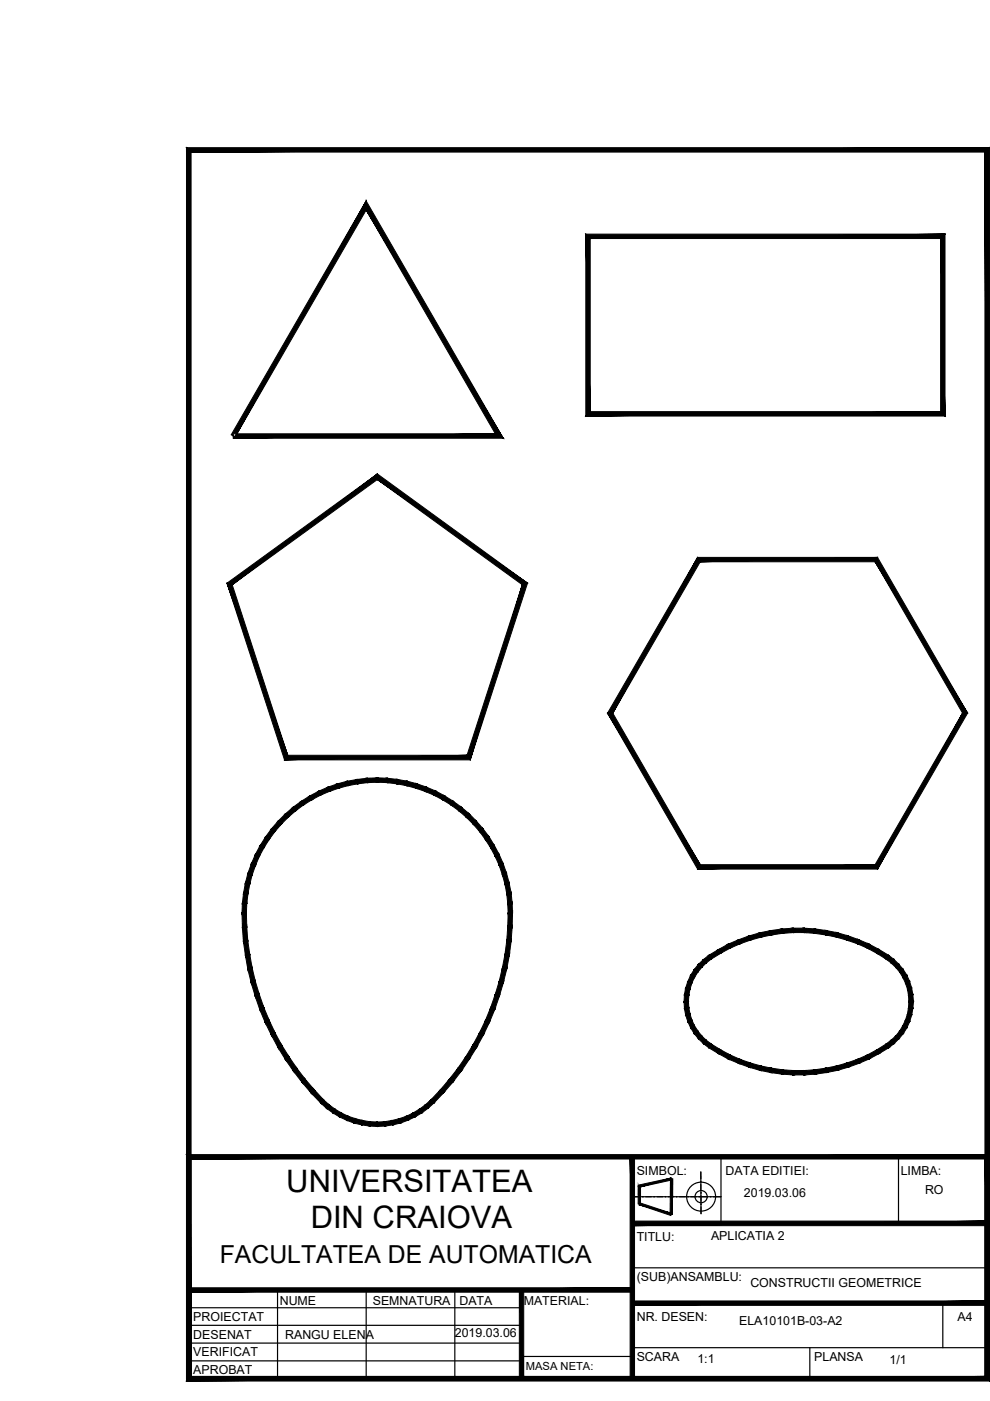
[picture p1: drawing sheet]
<svg xmlns="http://www.w3.org/2000/svg" width="210mm" height="297mm" viewBox="0 0 210 297" stroke-linecap="round" stroke-linejoin="round" font-family="sans-serif">
<!-- layer: 0 -->
<g fill="#000" stroke="#000" stroke-width=".21">
<path d="M136.2 253.7h.2zM138.6 253.7h.2zM148.5 250.5h.2zM148.6 255.2v.2zM150.6 253.7h.1z"/>
<path d="M124.2 49.6l.9 1 75.3-1zM125.1 50.6l75.3-1-1 1zM200.4 49.6l-1 1 1 37.6zM199.4 50.6l1 37.6-1-.9zM124.2 88.2h76.2l-1-.9zM124.2 88.2l.9-.9h74.3zM124.2 49.6v38.6l.9-.9zM124.2 49.6l.9 1v36.7z"/>
<path d="M49.4 92v.9l55.6-.9zM49.4 92.9l55.6-.9 1.7 .9zM77.6 44.5l27.4 47.5 1.7 .9zM77.6 42.6l29.1 50.3-29.1-48.4zM77.6 42.6l-27.8 50.1 27.8-48.2zM77.6 42.6l-27.8 50.1-.8-.5z"/>
<path d="M49.2 124l30.8-22.3v-1.2zM48.1 123.6l31.9-23.1-30.8 23.5zM48.1 123.6l12.9 36.5-11.8-36.1zM48.1 123.6l12.9 36.5-.7 1zM61 160.1l-.7 1 38.7-1zM60.3 161.1l38.7-1 .7 1zM110.7 124l-11.7 36.1 .7 1zM110.7 124l1.1-.4-12.1 37.5zM80 101.7l30.7 22.3 1.1-.4zM80 100.5l31.8 23.1-31.8-21.9z"/>
<path d="M147.9 118.2l-18 33 18.6-32.1zM147.9 118.2l-18 33h-1.1zM128.8 151.2l19.7 32.1-18.6-32.1zM128.8 151.2l19.7 32.1-.6 1zM148.5 183.3l-.6 1 37.6-1zM147.9 184.3l37.6-1 .6 1zM204.1 151.2l-18.6 32.1 .6 1zM204.1 151.2h1l-19 33.1zM185.5 119.1l18.6 32.1h1zM186.1 118.2l19 33-19.6-32.1zM148.5 119.1h37l.6-.9zM147.9 118.2h38.2l-37.6 .9z"/>
<path d="M51.4 191.5h.9l-1 2.1zM52.3 191.5l-1 2.1h.9zM51.3 193.6h.9l-.8 3zM52.2 193.6l-.8 3 .9-.1zM51.4 196.6l.9-.1-.7 3zM52.3 196.5l-.7 3h.9zM51.6 199.5h.9l-.5 3zM52.5 199.5l-.5 3 1-.1zM52 202.5l1-.1-.5 3zM53 202.4l-.5 3 1-.1zM52.5 205.4l1-.1-.2 3.1zM53.5 205.3l-.2 3.1 .8-.3zM53.3 208.4l.8-.3v3.1zM54.1 208.1v3.1l.9-.3zM54.1 211.2l.9-.3 .1 3.1zM55 210.9l.1 3.1 .9-.3zM55.1 214l.9-.3 .2 3.1zM56 213.7l.2 3.1 .9-.4zM56.2 216.8l.9-.4 .4 3zM57.1 216.4l.4 3 .8-.4zM57.5 219.4l.8-.4 .6 3.1zM58.3 219l.6 3.1 .8-.5zM58.9 222.1l.8-.5 .8 3zM59.7 221.6l.8 3 .8-.5zM60.5 224.6l.8-.5 .9 3zM61.3 224.1l.9 3 .7-.6zM62.2 227.1l.7-.6 1.1 2.9zM62.9 226.5l1.1 2.9 .7-.6zM64 229.4l.7-.6 1.2 2.9zM64.7 228.8l1.2 2.9 .7-.7zM65.9 231.7l.7-.7 1.4 2.8zM66.6 231l1.4 2.8 .6-.6zM68 233.8l.6-.6 .6 1.8zM68.6 233.2l.6 1.8 .6-.7zM69.8 234.3l.8 1.7-1.4-1zM69.8 234.3l.8 1.7 .5-.8zM71.1 235.2l.9 1.6-1.4-.8zM71.1 235.2l.9 1.6 .4-.8zM72.4 236l1.1 1.5-1.5-.7zM72.4 236l1.1 1.5 .3-.8zM73.8 236.7l1.3 1.4-1.6-.6zM73.8 236.7l1.3 1.4 .3-.9zM75.4 237.2l1.3 1.3-1.6-.4zM75.4 237.2l1.3 1.3 .2-.9zM76.9 237.6l1.4 1.1-1.6-.2zM76.9 237.6l1.4 1.1 .1-.9zM78.4 237.8l1.6 1-1.7-.1zM78.4 237.8l1.6 1v-.9zM80 237.9l1.7 .8-1.7 .1zM80 237.9l1.7 .8-.1-.9zM81.6 237.8l1.7 .7-1.6 .2zM81.6 237.8l1.7 .7-.2-.9zM83.1 237.6l1.8 .5-1.6 .4zM83.1 237.6l1.8 .5-.2-.9zM84.7 237.2l1.8 .3-1.6 .6zM84.7 237.2l1.8 .3-.4-.8zM86.1 236.7l1.9 .1-1.5 .7zM86.1 236.7l1.9 .1-.5-.8zM87.5 236h2l-1.5 .8zM87.5 236h2l-.6-.8zM88.9 235.2l1.9-.2-1.3 1zM88.9 235.2l1.9-.2-.6-.7zM90.2 234.3l1.8-.5-1.2 1.2zM90.2 234.3l1.8-.5-.6-.6zM91.4 233.2l2.7-1.5-2.1 2.1zM93.4 231l-2 2.2 2.7-1.5zM93.4 231l2.6-1.6-1.9 2.3zM95.2 228.8l-1.8 2.2 2.6-1.6zM95.2 228.8l2.6-1.7-1.8 2.3zM97.1 226.5l-1.9 2.3 2.6-1.7zM97.1 226.5l2.4-1.9-1.7 2.5zM98.7 224.1l-1.6 2.4 2.4-1.9zM98.7 224.1l2.3-2-1.5 2.5zM100.2 221.6l-1.5 2.5 2.3-2zM100.2 221.6l2.3-2.2-1.5 2.7zM101.6 219l-1.4 2.6 2.3-2.2zM103.8 216.8l-1.3 2.6-.9-.4zM102.9 216.4l-1.3 2.6 2.2-2.2zM104.9 214l-1.1 2.8-.9-.4zM104 213.7l-1.1 2.7 2-2.4zM105.9 211.2l-1 2.8-.9-.3zM105 210.9l-1 2.8 1.9-2.5zM106.7 208.4l-.8 2.8-.9-.3zM105.8 208.1l-.8 2.8 1.7-2.5zM107.4 205.4l-.7 3-.9-.3zM106.5 205.3l-.7 2.8 1.6-2.7zM108 202.5l-.6 2.9-.9-.1zM107.1 202.4l-.6 2.9 1.5-2.8zM108.4 199.5l-.4 3-.9-.1zM107.4 199.5l-.3 2.9 1.3-2.9zM108.6 196.6l-.2 2.9h-1zM107.7 196.5l-.3 3 1.2-2.9zM108.7 193.6l-.1 3-.9-.1zM107.7 193.6v2.9l1-2.9zM108.6 191.5l.1 2.1h-1zM107.7 191.5v2.1l.9-2.1zM108.4 189.3l.2 2.2h-.9zM107.4 189.5l.3 2 .7-2.2zM107.9 187.2l.5 2.1-1 .2zM107.1 187.4l.3 2.1 .5-2.3zM107.4 185.2l.5 2-.8 .2zM106.5 185.4l.6 2 .3-2.2zM106.7 183.1l.7 2.1-.9 .2zM105.8 183.5l.7 1.9 .2-2.3zM105.8 181.2l.9 1.9-.9 .4zM105 181.6l.8 1.9v-2.3zM104.8 179.3l1 1.9-.8 .4zM104 179.7l1 1.9-.2-2.3zM103.7 177.4l1.1 1.9-.8 .4zM102.9 178l1.1 1.7-.3-2.3zM102.4 175.7l1.3 1.7-.8 .6zM101.7 176.3l1.2 1.7-.5-2.3zM101 174.1l1.4 1.6-.7 .6zM100.3 174.7l1.4 1.6-.7-2.2zM99.5 172.6l1.5 1.5-.7 .6zM99.5 172.6l-.7 .7 1.5 1.4zM97.9 171.2l1.6 1.4-.7 .7zM97.9 171.2l-.6 .7 1.5 1.4zM96.1 169.9l1.8 1.3-.6 .7zM96.1 169.9l-.5 .8 1.7 1.2zM94.3 168.8l1.8 1.1-.5 .8zM94.3 168.8l-.4 .8 1.7 1.1zM92.5 167.8l1.8 1-.4 .8zM92.5 167.8l-.5 .8 1.9 1zM90.5 166.9l2 .9-.5 .8zM90.5 166.9l-.4 .9 1.9 .8zM88.4 166.2l2.1 .7-.4 .9zM88.4 166.2l-.2 .9 1.9 .7zM86.4 165.6l2 .6-.2 .9zM86.4 165.6l-.3 1 2.1 .5zM84.3 165.3l2.1 .3-.3 1zM84.3 165.3l-.2 .9 2 .4zM82.1 165l2.2 .3-.2 .9zM82.1 165v.9l2 .3zM80 164.9l2.1 .1v.9zM80 164.9v.9l2.1 .1zM77.9 165l2.1-.1v.9zM77.9 165v.9l2.1-.1zM75.7 165.3l2.2-.3v.9zM75.7 165.3l.2 .9 2-.3zM73.6 165.6l2.1-.3 .2 .9zM73.6 165.6l.2 1 2.1-.4zM71.5 166.2l2.1-.6 .2 1zM71.5 166.2l.3 .9 2-.5zM69.5 166.9l2-.7 .3 .9zM69.5 166.9l.3 .9 2-.7zM67.6 167.8l1.9-.9 .3 .9zM67.6 167.8l.3 .8 1.9-.8zM65.7 168.8l1.9-1 .3 .8zM65.7 168.8l.4 .8 1.8-1zM63.8 169.9l1.9-1.1 .4 .8zM63.8 169.9l.5 .8 1.8-1.1zM62.1 171.2l1.7-1.3 .5 .8zM62.1 171.2l.6 .7 1.6-1.2zM60.5 172.6l1.6-1.4 .6 .7zM60.5 172.6l.6 .7 1.6-1.4zM60.5 172.6l.6 .7-2.1 .8zM59 174.1l.6 .6 1.5-1.4zM59 174.1l.6 .6-2 1zM57.6 175.7l.7 .6 1.3-1.6zM57.6 175.7l.7 .6-2 1.1zM56.3 177.4l.8 .6 1.2-1.7zM56.3 177.4l.8 .6-1.9 1.3zM55.2 179.3l.8 .4 1.1-1.7zM55.2 179.3l.8 .4-1.9 1.5zM54.1 181.2l.9 .4 1-1.9zM54.1 181.2l.9 .4-1.7 1.5zM53.3 183.1l.9 .4 .8-1.9zM53.3 183.1l.9 .4-1.6 1.7zM54.2 183.5l-1.6 1.7 .9 .2zM52.6 185.2l.9 .2-1.5 1.8zM53.5 185.4l-1.5 1.8 1 .2zM52 187.2l1 .2-1.4 1.9zM53 187.4l-1.4 1.9 1 .2zM51.6 189.3l1 .2-1.2 2zM52.6 189.5l-1.2 2h.9z"/>
<path d="M149.1 203.4l1.2-.8 .5 .8zM149.1 203.4l.6 .8 1.1-.8zM148.1 204.5l1-1.1 .6 .8zM148.1 204.5l.7 .6 .9-.9zM148.1 204.5l.7 .6-1.6 .5zM147.2 205.6l.8 .5 .8-1zM147.2 205.6l.8 .5-1.6 .7zM146.4 206.8l.8 .4 .8-1.1zM146.4 206.8l.8 .4-1.4 .9zM145.8 208.1l.9 .3 .5-1.2zM145.8 208.1l.9 .3-1.3 1.1zM145.4 209.5l.9 .2 .4-1.3zM145.4 209.5l.9 .2-1.2 1.2zM146.3 209.7l-1.2 1.2 .9 .1zM145.1 210.9l.9 .1-1 1.4zM146 211l-1 1.4h1zM145 212.4h1l-.9 1.4zM146 212.4l-.9 1.4 .9-.1zM145.1 213.8l.9-.1-.6 1.5zM146 213.7l-.6 1.5 .9-.2zM145.4 215.2l.9-.2-.5 1.6zM146.3 215l-.5 1.6 .9-.3zM145.8 216.6l.9-.3-.3 1.6zM146.7 216.3l-.3 1.6 .8-.4zM146.4 217.9l.8-.4v1.6zM147.2 217.5v1.6l.8-.5zM147.2 219.1l.8-.5 .1 1.6zM148 218.6l.1 1.6 .7-.5zM148.1 220.2l.7-.5 .3 1.6zM148.8 219.7l.3 1.6 .6-.8zM149.7 220.5l.6 1.7-1.2-.9zM149.7 220.5l.6 1.7 .5-.9z"/>
<path d="M186.4 201.3l2 1.3-.5 .8zM186.4 201.3l-.5 .8 2 1.3zM184.3 200.2l2.1 1.1-.5 .8zM184.3 200.2l-.4 .8 2 1.1zM182.1 199.2l2.2 1-.4 .8zM182.1 199.2l-.3 .9 2.1 .9zM179.9 198.4l2.2 .8-.3 .9zM179.9 198.4l-.3 .9 2.2 .8zM177.6 197.8l2.3 .6-.3 .9zM177.6 197.8l-.2 .9 2.2 .6zM175.3 197.3l2.3 .5-.2 .9zM175.3 197.3l-.2 .9 2.3 .5zM172.9 197l2.4 .3-.2 .9zM172.9 197l-.1 .9 2.3 .3zM170.5 196.8l2.4 .2-.1 .9zM170.5 196.8v.9l2.3 .2zM168.1 196.8h2.4v.9zM168.1 196.8l.1 .9h2.3zM165.8 197l2.3-.2 .1 .9zM165.8 197l.1 .9 2.3-.2zM163.4 197.3l2.4-.3 .1 .9zM163.4 197.3l.2 .9 2.3-.3zM161.1 197.8l2.3-.5 .2 .9zM161.1 197.8l.2 .9 2.3-.5zM158.8 198.4l2.3-.6 .2 .9zM158.8 198.4l.3 .9 2.2-.6zM156.6 199.2l2.2-.8 .3 .9zM156.6 199.2l.3 .9 2.2-.8zM154.4 200.2l2.2-1 .3 .9zM154.4 200.2l.4 .8 2.1-.9zM152.3 201.3l2.1-1.1 .4 .8zM152.3 201.3l.5 .8 2-1.1zM150.3 202.6l2-1.3 .5 .8zM150.3 202.6l.5 .8 2-1.3z"/>
<path d="M150.8 221.3l1.5 2.1-2-1.2zM150.8 221.3l1.5 2.1 .5-.8zM152.8 222.6l1.6 1.9-2.1-1.1zM152.8 222.6l1.6 1.9 .4-.8zM154.8 223.7l1.8 1.8-2.2-1zM154.8 223.7l1.8 1.8 .3-.9zM156.9 224.6l1.9 1.7-2.2-.8zM156.9 224.6l1.9 1.7 .3-.9zM159.1 225.4l2 1.5-2.3-.6zM159.1 225.4l2 1.5 .2-.9zM161.3 226l2.1 1.4-2.3-.5zM161.3 226l2.1 1.4 .2-.9zM163.6 226.5l2.2 1.2-2.4-.3zM163.6 226.5l2.2 1.2 .1-.9zM165.9 226.8l2.2 1.1-2.3-.2zM165.9 226.8l2.2 1.1 .1-.9zM168.2 227l2.3 .9h-2.4zM168.2 227l2.3 .9v-.9zM170.5 227l2.4 .7-2.4 .2zM170.5 227l2.4 .7-.1-.9zM172.8 226.8l2.5 .6-2.4 .3zM172.8 226.8l2.5 .6-.2-.9zM175.1 226.5l2.5 .4-2.3 .5zM175.1 226.5l2.5 .4-.2-.9zM177.4 226l2.5 .3-2.3 .6zM177.4 226l2.5 .3-.3-.9zM179.6 225.4l2.5 .1-2.2 .8zM179.6 225.4l2.5 .1-.3-.9zM181.8 224.6l2.5-.1-2.2 1zM181.8 224.6l2.5-.1-.4-.8zM183.9 223.7l2.5-.3-2.1 1.1zM183.9 223.7l2.5-.3-.5-.8zM185.9 222.6l2.5-.4-2 1.2zM185.9 222.6l2.5-.4-.5-.9z"/>
<path d="M187.9 221.3h1.7l-1.2 .9zM187.9 221.3h1.7l-.7-.8zM188.9 220.5l1.7-.3-1 1.1zM188.9 220.5l1.7-.3-.7-.5zM189.9 219.7l1.6-.6-.9 1.1zM190.8 218.6l-.9 1.1 1.6-.6zM190.8 218.6l1.5-.7-.8 1.2zM191.4 217.5l-.6 1.1 1.5-.7zM191.4 217.5l1.5-.9-.6 1.3zM192 216.3l-.6 1.2 1.5-.9zM192 216.3l1.3-1.1-.4 1.4zM192.4 215l-.4 1.3 1.3-1.1zM193.5 213.8l-.2 1.4-.9-.2zM192.6 213.7l-.2 1.3 1.1-1.2zM193.7 212.4l-.2 1.4-.9-.1zM192.7 212.4l-.1 1.3 1.1-1.3zM193.5 210.9l.2 1.5h-1zM192.6 211l.1 1.4 .8-1.5zM193.3 209.5l.2 1.4-.9 .1zM192.4 209.7l.2 1.3 .7-1.5zM192.9 208.1l.4 1.4-.9 .2zM192 208.4l.4 1.3 .5-1.6zM192.3 206.8l.6 1.3-.9 .3zM191.4 207.2l.6 1.2 .3-1.6zM191.5 205.6l.8 1.2-.9 .4zM190.8 206.1l.6 1.1 .1-1.6zM190.6 204.5l.9 1.1-.7 .5zM189.9 205.1l.9 1-.2-1.6zM189.6 203.4l1 1.1-.7 .6zM189.6 203.4l-.7 .8 1 .9zM188.4 202.6l1.2 .8-.7 .8zM188.4 202.6l-.5 .8 1 .8z"/>
<path d="M135.3 251.4v2h.5zM135.3 251.4h.5v2z"/>
<path d="M135.5 251.2l.1 .5 6.7-1.9zM135.6 251.7l6.7-1.9 .2 .4z"/>
<path d="M135.6 255l-.1 .4 6.9 1.8zM135.5 255.4l6.9 1.8-.2 .5z"/>
<path d="M135.3 251.4l.5 3.8v-3.8zM135.3 251.4l.5 3.8h-.5z"/>
<path d="M142.2 250v3.7h.4zM142.2 250h.4v3.7z"/>
<path d="M142.2 250l.3 7.5 .1-7.5zM142.2 250l.3 7.5h-.4z"/>
<path d="M134.1 259.9h75.2v-1zM134.1 258.9h75.2l-75.2 1z"/>
<path d="M40 273v1l94.1-1zM40 274l94.1-1v1z"/>
<path d="M134.1 276.8h75.2v-1zM134.1 275.8h75.2l-75.2 1z"/>
<path d="M40 291.8v1l168.8-1zM40 292.8l168.8-1 1 1zM208.8 245.7v46.1l1 1zM208.8 245.7l1-.9v48zM40.5 245.7h168.3l1-.9zM39.5 244.8h170.3l-169.3 .9zM39.5 244.8l1 47.5v-46.6zM39.5 244.8l1 47.5h-1z"/>
<path d="M39.5 292.8l169.3-1h-168.3zM39.5 292.8l169.3-1 1 1zM208.8 32.2v259.6l1 1zM208.8 32.2l1-.9v261.5zM40.5 32.2h168.3l1-.9zM39.5 31.3h170.3l-169.3 .9zM39.5 31.3l1 260.5v-259.6zM39.5 31.3l1 260.5-1 1z"/>
<path d="M110.1 273.5v18.8h.9zM110.1 273.5h.9v18.8z"/>
<path d="M133.6 245.3v47h.9zM133.6 245.3h.9v47z"/>
<circle cx="141.1" cy="253.7" r=".07"/>
<circle cx="143.5" cy="253.7" r=".07"/>
<circle cx="145.9" cy="253.7" r=".07"/>
<circle cx="148.3" cy="253.7" r=".07"/>
<circle cx="148.6" cy="252.9" r=".07"/>
</g>
<g fill="none" stroke="#000" stroke-width=".25">
<path d="M49.4 92.4h.1M134.1 245.3h.1M134.1 253.7h18.8M148.6 249.9v-1.4v8.8v-1.4M148.6 251.1v1.2M148.6 253.5v1.2M152.9 245.3v14.1M190.5 245.3v14.1M40 277.3h70.6M58.8 273.5v18.8M77.6 273.5v18.8M96.4 273.5v18.8"/>
<path d="M134.1 268.8h75.2M199.9 276.3v9.4M40 292.3h.1M40 288.5h70.6M40 284.8h70.6M40 281h70.6M110.6 287.6h23.5M134.1 285.7h75.2M171.7 285.7v6.6"/>
<circle cx="148.7" cy="253.7" r="3.1"/>
<circle cx="148.7" cy="253.7" r="1.29"/>
</g>
<g font-size="6.6">
<text x="60.7" y="252.8">UNIVERSITATEA</text>
<text x="65.9" y="260.3">DIN CRAIOVA</text>
</g>
<text font-size="5.3" x="46.6" y="267.8">FACULTATEA DE AUTOMATICA</text>
<g font-size="2.6">
<text x="135" y="249">SIMBOL:</text>
<text x="153.8" y="249">DATA EDITIEI:</text>
<text x="191" y="249">LIMBA:</text>
<text x="157.7" y="253.8">2019.03.06</text>
<text x="196.1" y="253.1">RO</text>
<text x="135" y="263.1">TITLU:</text>
<text x="150.7" y="262.9">APLICATIA 2</text>
<text x="135" y="271.6">(SUB)ANSAMBLU:</text>
<text x="159.1" y="272.8">CONSTRUCTII GEOMETRICE</text>
<text x="41" y="280.1">PROIECTAT</text>
<text x="59.3" y="276.8">NUME</text>
<text x="79" y="276.8">SEMNATURA</text>
<text x="97.4" y="276.8">DATA</text>
<text x="111" y="276.8">MATERIAL:</text>
<text x="135" y="280.1">NR. DESEN:</text>
<text x="156.7" y="280.9">ELA10101B-03-A2</text>
<text x="203" y="280.1">A4</text>
<text x="41" y="283.8">DESENAT</text>
<text x="41" y="287.6">VERIFICAT</text>
<text x="60.5" y="283.9">RANGU ELENA</text>
<text x="96.4" y="283.4">2019.03.06</text>
<text x="41" y="291.4">APROBAT</text>
<text x="135" y="288.5">SCARA</text>
<text x="147.9" y="289">1:1</text>
<text x="172.6" y="288.5">PLANSA</text>
<text x="188.6" y="289.1">1/1</text>
</g>
<text font-size="2.4" x="111.5" y="290.4">MASA NETA:</text>
</svg>
